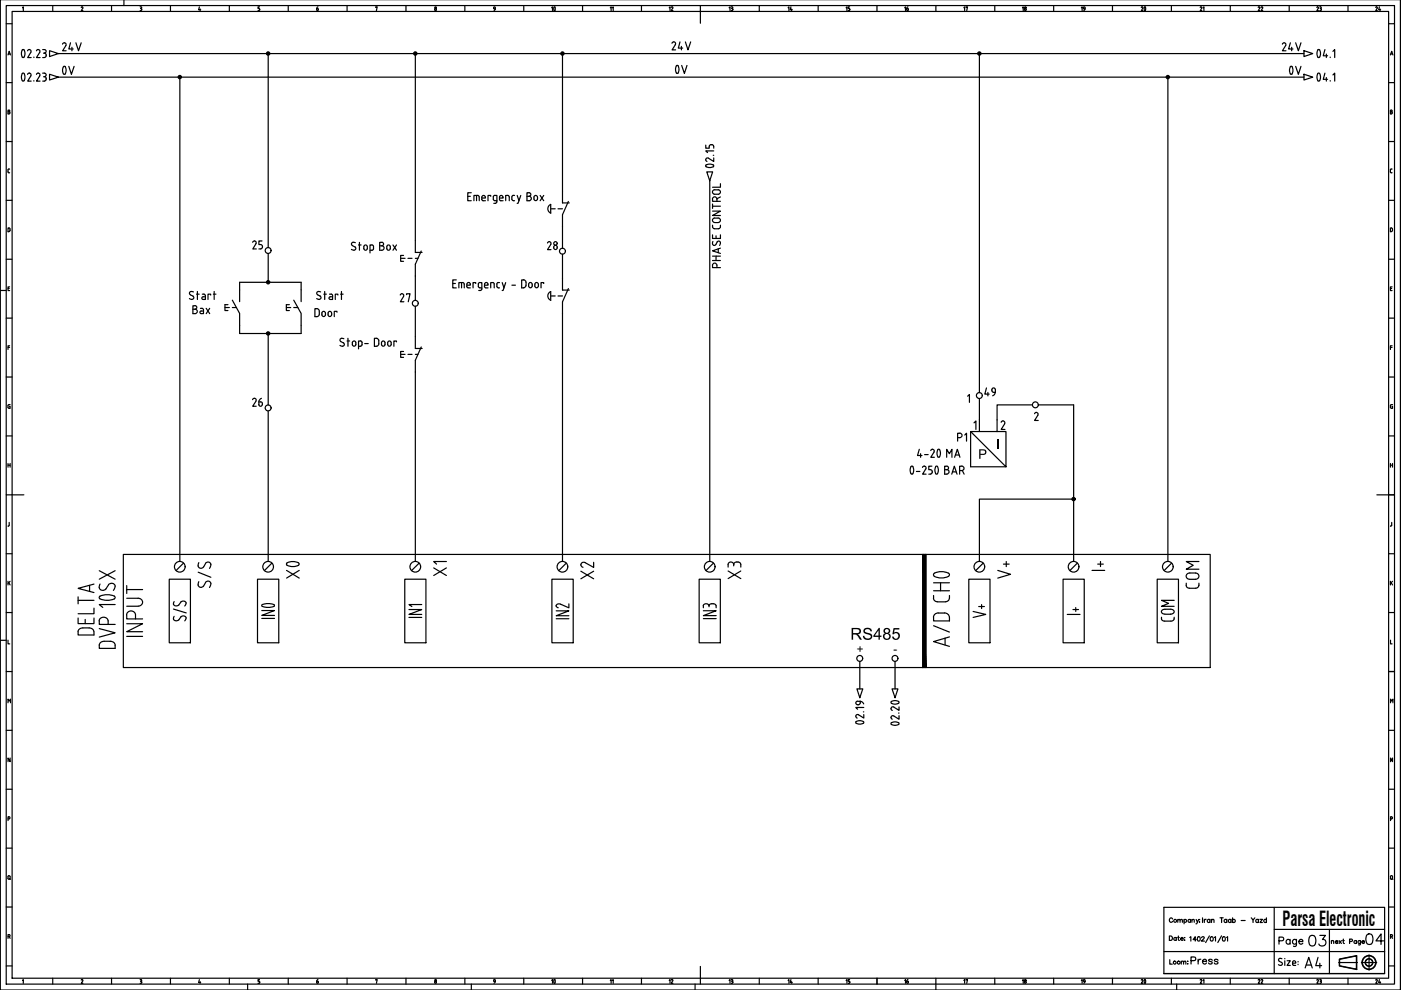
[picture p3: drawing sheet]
<svg xmlns="http://www.w3.org/2000/svg" width="297mm" height="210mm" viewBox="0 0 297 210" stroke-linecap="round" stroke-linejoin="round" font-family="sans-serif">
<!-- layer: 035 -->
<g fill="none" stroke="#000" stroke-width=".25">
<path d="M26.3 -.1v1.3M296.9 -.1v210h-296.8v-210M1.3 5h1.2M1.3 17.5h1.2M1.7 11.7l.3-.8 .2 .8M1.8 11.4h.3M2.6 2.4h291.8v205h-291.8zM4.8 1.6l.1-.1v.8M11.2 1.2v1.2M17.2 1.6l.2-.1h.2l-.4 .8h.4M23.7 1.2v1.2M29.7 1.5h.2"/>
<path d="M29.7 2.3h.2M29.8 1.8h.1M29.9 1.5l.1 .1-.1 .2 .1 .3-.1 .1M36.1 1.2v1.2M42.3 1.5l-.2 .6h.5M42.4 1.9v.4M48.6 1.2v1.2M54.7 2.3h.2M54.9 1.8l.2 .2-.2 .2M55 1.5h-.3v.3h.2M61.1 1.2v1.2M73.6 1.2v1.2"/>
<path d="M79.6 1.6l.4-.1-.2 .8M86.1 1.2v1.2M98.6 1.2v1.2M111 1.2v1.2M123.5 1.2v1.2M136 1.2v1.2M148.5 1.2v1.2M161 1.2v1.2M173.5 1.2v1.2M185.9 1.2v1.2M198.4 1.2v1.2M210.9 1.2v1.2"/>
<path d="M223.4 1.2v1.2M235.9 1.2v1.2M248.4 1.2v1.2M260.8 1.2v1.2M273.3 1.2v1.2M285.8 1.2v1.2M294.4 5h1.3M294.4 17.5h1.3M294.8 11.7l.3-.8 .2 .8M294.9 11.4h.3M1.3 30h1.2M1.7 36.4l.2 .2"/>
<path d="M1.9 35.8l-.2 .2v.4M1.9 36.6h.1M1.9 35.8h.1M294.4 30h1.3M294.8 36.4l.4 .2M294.8 36v.4M294.8 23.7h.2M295 23.3l.2 .2-.2 .2 .2 .2-.2 .2M295 23.4h-.2v.7h.2M295.2 35.8l-.4 .2M1.3 42.5h1.2M1.3 55h1.2"/>
<path d="M1.9 48.3l.2 .3v.4l-.2 .1M1.9 48.3h-.2v.8h.2M294.4 42.5h1.3M294.4 55h1.3M295 49.1l.1-.1 .1-.4-.2-.3h-.2v.8h.2M.1 61.6h1.2M1.3 67.5h1.3M1.3 79.9h1.3M1.7 61.2h.3M1.7 73.7h.3M2 60.8h-.3v.8h.3M2 73.3h-.3v.8"/>
<path d="M294.4 67.5h1.3M294.4 79.9h1.3M294.8 61.2h.3M294.8 73.7h.4M295.2 60.8h-.4v.8h.4M295.2 73.3h-.4v.8M1.3 92.4h1.3M294.4 92.4h1.3M294.8 98.3v.8M294.8 98.6h.4M295.1 86.1h.1v.5h-.2M295.2 85.8h-.3l-.1 .2v.3l.2 .3"/>
<path d="M295.2 98.3v.8M1.3 104.9h1.3M1.3 117.4h1.3M1.7 111.5h.1M2 110.8v.6l-.2 .1M294.4 104.9h1.3M294.4 117.4h1.3M295 111.4l-.2 .1M295.1 110.8v.6M.1 135.8h1.2M1.3 129.9h1.3M1.7 135.7v.8h.4"/>
<path d="M294.4 129.9h1.3M294.8 123.2v.8M294.8 135.7v.8h.4M295 123.5l.2 .5M295.2 123.2l-.4 .5M1.3 142.4h1.3M1.3 154.8h1.3M294.4 142.4h1.3M294.4 154.8h1.3M1.3 167.3h1.3M1.3 179.8h1.3M1.7 173.6h.4v-.4h-.4v.8"/>
<path d="M294.4 167.3h1.3M294.4 179.8h1.3M294.8 173.6h.4v-.4h-.4v.8M295.2 160.7v.8l-.4-.8v.8M1.3 192.3h1.3M294.4 192.3h1.3M1.3 204.8h1.3M4.8 207.9l.1-.2v.8M11.2 207.4v1.3M17.2 207.8l.2-.1 .2 .1-.4 .7h.4M23.7 207.4v1.3M29.7 207.7h.2"/>
<path d="M29.7 208.5h.2M29.8 208h.1M29.9 207.7l.1 .2-.1 .1 .1 .3-.1 .2M36.1 207.4v1.3M42.3 207.7l-.2 .6h.5M42.4 208.1v.4M48.6 207.4v1.3M52.5 208.7v1.2M54.7 208.5h.2M54.9 208l.2 .2-.2 .3M55 207.7h-.3v.3h.2M61.1 207.4v1.3"/>
<path d="M73.6 207.4v1.3M79.6 207.8l.4-.1-.2 .8M86.1 207.4v1.3M98.6 207.4v1.3M99.9 208.7v1.2M111 207.4v1.3M123.5 207.4v1.3M136 207.4v1.3M147.4 208.7v1.2M148.5 207.4v1.3M161 207.4v1.3M173.5 207.4v1.3"/>
<path d="M185.9 207.4v1.3M198.4 207.4v2.5M210.9 207.4v1.3M223.4 207.4v1.3M235.9 207.4v1.3M248.4 207.4v1.3M249.5 208.7v1.2M260.8 207.4v1.3M273.3 207.4v1.3M285.8 207.4v1.3M294.4 204.8h1.3"/>
<circle cx="92.3" cy="2" r=".2"/>
<circle cx="92.3" cy="1.6" r=".18"/>
<circle cx="92.3" cy="208.3" r=".21"/>
<circle cx="92.3" cy="207.9" r=".18"/>
</g>
<!-- layer: 07 -->
<path d="M1.3 1.2h294.4v207.5h-294.4zM148.5 2.4v2.5M2.6 104.9h2.5M291.9 104.9h2.5M148.5 204.9v2.5" fill="none" stroke="#000" stroke-width=".25"/>
<!-- layer: SYMS -->
<g fill="none" stroke="#000" stroke-width=".25">
<path d="M149.8 36.4h1.3l-.6 1.9zM84.9 54.8h1M85.6 54.2h-.7v1.2h.7M86.5 54.8h.9M88.1 51v2.5h1.4M88.1 54.8h.5M89.3 53.2l-1.2 2.8v2.5M116.5 43.5l.3-.2v1.9a1.01 1.01 0 0 1-.3-1.7zM116.8 44.3h.9M118.3 44.3h1M119.3 40.5v2.5h1.4M119.3 59v2.5h1.4"/>
<path d="M120.5 42.7l-1.2 2.8v2.5M47.7 65.2h.9M48.3 64.6h-.6v1.2h.6M49.3 63.6l1.5 2.9v2.5M49.3 65.2h.8M50.8 61.5v2.5M60.7 65.2h.9M61.3 64.6h-.6v1.2h.6M62.3 63.6l1.5 2.9v2.5M62.3 65.2h.8M63.8 61.5v2.5M84.9 75.1h1"/>
<path d="M85.6 74.5h-.7v1.3h.7M86.5 75.1h.9M88.1 71.4v2.5h1.4M88.1 75.1h.5M89.3 73.6l-1.2 2.8v2.5M116.5 62l.3-.2v1.9a1.01 1.01 0 0 1-.3-1.7zM116.8 62.8h.9M118.3 62.8h1M120.5 61.2l-1.2 2.8v2.5M205.8 91.5h7.5v7.5zM205.8 91.5v7.5h7.5M207.7 89v2.5"/>
<path d="M211.4 89v2.5M26.1 117.6h169.6v23.9h-169.6zM38.9 119.4l-1.6 1.6M88.9 119.4l-1.6 1.6M120.1 119.4l-1.6 1.6M151.3 119.4l-1.6 1.6M195.7 117.6h60.9v23.9h-60.9zM196.3 117.6v23.9M208.5 119.4l-1.6 1.6M228.4 119.4l-1.6 1.6M248.4 119.4l-1.6 1.6M35.9 122.8h4.5v13.5h-4.5z"/>
<path d="M54.6 122.8h4.5v13.5h-4.5zM85.8 122.8h4.5v13.5h-4.5zM117 122.8h4.5v13.5h-4.5zM148.2 122.8h4.5v13.5h-4.5zM205.4 122.8h4.5v13.5h-4.5zM225.4 122.8h4.5v13.5h-4.5zM245.3 122.8h4.6v13.5h-4.6zM181.7 146.1h1.2l-.6 1.8z"/>
<circle cx="38.1" cy="16.3" r=".35"/>
<circle cx="38.1" cy="16.3" r=".12"/>
<circle cx="38.1" cy="16.3" r=".22"/>
<circle cx="56.9" cy="11.3" r=".35"/>
<circle cx="56.9" cy="11.3" r=".12"/>
<circle cx="56.9" cy="11.3" r=".22"/>
<circle cx="88" cy="11.3" r=".35"/>
<circle cx="88" cy="11.3" r=".12"/>
<circle cx="88" cy="11.3" r=".22"/>
<circle cx="119.2" cy="11.3" r=".35"/>
<circle cx="119.2" cy="11.3" r=".12"/>
<circle cx="119.2" cy="11.3" r=".22"/>
<circle cx="207.6" cy="11.3" r=".35"/>
<circle cx="207.6" cy="11.3" r=".12"/>
<circle cx="207.6" cy="11.3" r=".22"/>
<circle cx="247.6" cy="16.3" r=".35"/>
<circle cx="247.6" cy="16.3" r=".12"/>
<circle cx="247.6" cy="16.3" r=".22"/>
<circle cx="56.9" cy="59.8" r=".35"/>
<circle cx="56.9" cy="59.8" r=".12"/>
<circle cx="56.9" cy="59.8" r=".22"/>
<circle cx="56.9" cy="70.7" r=".35"/>
<circle cx="56.9" cy="70.7" r=".12"/>
<circle cx="56.9" cy="70.7" r=".22"/>
<circle cx="219.5" cy="85.8" r=".62"/>
<circle cx="227.6" cy="105.8" r=".35"/>
<circle cx="227.6" cy="105.8" r=".12"/>
<circle cx="227.6" cy="105.8" r=".22"/>
<circle cx="38.1" cy="120.2" r="1.13"/>
<circle cx="56.9" cy="120.2" r="1.13"/>
<circle cx="88" cy="120.2" r="1.13"/>
<circle cx="119.2" cy="120.2" r="1.13"/>
<circle cx="150.5" cy="120.2" r="1.13"/>
<circle cx="182.3" cy="139.6" r=".62"/>
<circle cx="189.8" cy="139.6" r=".62"/>
<circle cx="207.6" cy="120.2" r="1.13"/>
<circle cx="227.6" cy="120.2" r="1.13"/>
<circle cx="247.6" cy="120.2" r="1.13"/>
</g>
<!-- layer: MISC -->
<path d="M21 136.8v.7h3.4M21 133.3l3.4 .9-3.4 .9M21 131.6v.8h3.4M21 121l3.4 1.8M21.2 127l1.5 .3 1.5-.3M21.2 126.4l1.5-.3 1.5 .3M23 124l.3-.3a.78 .78 0 0 1 1.1 .6M23.4 136a.94 .94 0 0 1 1 .8M24.4 128.2h-3.4l.8 .6M24.4 121l-3.4 1.8" fill="none" stroke="#000" stroke-width=".25"/>
<!-- layer: TAGS -->
<g fill="none" stroke="#000" stroke-width=".25">
<path d="M74.7 52.1l.6 .3M75.2 52.3a.42 .42 0 0 1 .1 .7 .42 .42 0 0 1-.6 0l-.2-.1M75.3 51.5a.44 .44 0 0 0-.6-.1 .44 .44 0 0 0 0 .7M76 51.9h.6M76.2 51.4v1.7M77.2 52.1a.37 .37 0 0 1 .4-.2 .37 .37 0 0 1 .3 .4v.4a.37 .37 0 0 1-.4 .4 .37 .37 0 0 1-.4-.4zM78.5 53.1l.6-.2 .1-.6-.2-.3-.5-.1v1.7M80.5 52.1h.5M81 51.4a.37 .37 0 0 1 .3 .3 .37 .37 0 0 1-.3 .4 .48 .48 0 0 1 .4 .5 .48 .48 0 0 1-.4 .5M81 51.4h-.5v1.7h.5M82.1 52.1a.37 .37 0 0 1 .4-.2 .37 .37 0 0 1 .2 .4v.4a.37 .37 0 0 1-.3 .4 .37 .37 0 0 1-.4-.4zM83.3 51.9l.8 1.2"/>
<path d="M84.1 51.9l-.8 1.2M96.7 59.3h-.7v1.7h.7M97.9 59.9v1.1M98.1 59.9l.3 .2v.9M98.1 59.9h-.8v1.1M99.2 41.6h.5M99.9 40.9h-.7v1.7h.7M101 41.4v1.2M101.3 41.4l.2 .2 .1 1M101.3 41.4h-.8v1.2M102.9 41.8a.37 .37 0 0 0-.4-.4 .37 .37 0 0 0-.3 .4l.1 .7 .6 .1M102.9 41.8v.2h-.7"/>
<path d="M104 41.6v-.2h-.5v1.2M104.6 42.2l.3 .3M104.9 41.4l-.3 .2v.6M104.9 41.4h.5v1.4M104.9 42.6h.5M105.3 42.8l-.1 .3h-.5M105.7 59.9l-.4 .3M105.7 59.9h.2M105.9 42h.8l-.1-.2a.37 .37 0 0 0-.3-.4 .37 .37 0 0 0-.4 .4v.6l.3 .2M106.2 42.6h.5M106.5 59.9l.4 1.1M107.2 59.9l-.5 1.7h-.2"/>
<path d="M107.6 41.4l.3 .2 .1 1M107.6 41.4h-.4v1.2M108.5 42.2a.43 .43 0 0 0 .6 .4M108.9 41.4l-.3 .2-.1 .6M108.9 41.4h.2M109.7 41.4l.3 1.2M110.4 41.4l-.6 1.7h-.1M111 59.3l.4 .3 .1 .9M111 59.3h-.4v1.7h.4M111.7 41.6h.5M112.2 40.9a.37 .37 0 0 1 .4 .3 .37 .37 0 0 1-.4 .4 .48 .48 0 0 1 .5 .5 .48 .48 0 0 1-.5 .5M112.2 40.9h-.5v1.7h.5"/>
<path d="M113.3 41.6a.37 .37 0 0 1 .4-.1 .37 .37 0 0 1 .2 .3v.4a.37 .37 0 0 1-.3 .3 .37 .37 0 0 1-.4-.3zM114.5 41.4l.8 1.2M115.3 41.4l-.8 1.2M41 61.9a.45 .45 0 0 0-.6-.1 .45 .45 0 0 0 0 .7M41.9 61.8v1.7M45.4 61.8v1.7M67.4 62.5l.5 .3M67.9 62.8l.1 .4-.3 .3M68 61.9a.44 .44 0 0 0-.7 0 .44 .44 0 0 0 .1 .6M68.7 62.4h.5M68.8 61.8v1.7M69.9 62.4h.3"/>
<path d="M70.2 62.3l.3 .4M70.5 62.7v.8h-.5M71.6 62.6v-.2h-.5v1.1M72.2 62.4h.6M72.3 72.4l.5 .3a.42 .42 0 0 1 .1 .6 .42 .42 0 0 1-.6 0l-.2-.1M72.4 61.8v1.7M72.9 71.8a.44 .44 0 0 0-.6 0 .44 .44 0 0 0 0 .6M73.6 72.3h.5M73.8 71.7v1.7M74.8 72.5a.37 .37 0 0 1 .4-.2 .37 .37 0 0 1 .2 .4v.3a.37 .37 0 0 1-.3 .4 .37 .37 0 0 1-.4-.4zM76 73.4l.7-.2 .1-.6-.2-.3h-.6v1.7M77.3 72.8h.8"/>
<path d="M79.8 71.7l.4 .3 .1 .9M79.8 71.7h-.4v1.7h.4M80.3 72.9l-.2 .4-.3 .1M80.9 72.5a.37 .37 0 0 1 .5-.2 .37 .37 0 0 1 .2 .4v.3a.37 .37 0 0 1-.3 .4 .37 .37 0 0 1-.4-.4zM82.2 72.5a.37 .37 0 0 1 .5-.2 .37 .37 0 0 1 .2 .4v.3a.37 .37 0 0 1-.3 .4 .37 .37 0 0 1-.4-.4zM84.1 72.5v-.2h-.6v1.1M96 60.1h.5M99 60.5h.7a.39 .39 0 0 0-.2-.6 .39 .39 0 0 0-.5 .4v.6l.2 .1M99.3 61h.4M100.9 60.1v-.2h-.6v1.1M101.7 61l-.2-.1v-.8l.7-.2-.1 1.5-.6 .2M101.8 61h.4"/>
<path d="M102.7 60.5h.8a.39 .39 0 0 0-.3-.6 .39 .39 0 0 0-.5 .4v.6l.3 .1M103 61h.5M104 61v-1.1l.7 .2 .1 .9M105.3 60.7l.4 .3M105.4 60.2v.5M105.7 61h.2M108.5 60.5h.8M111.5 60.5l-.2 .4-.3 .1M112.1 60.1a.37 .37 0 0 1 .5-.2 .37 .37 0 0 1 .2 .4v.3a.37 .37 0 0 1-.3 .4 .37 .37 0 0 1-.4-.3zM114.1 60.3a.37 .37 0 0 0-.3-.4 .37 .37 0 0 0-.4 .4v.4a.37 .37 0 0 0 .4 .3 .37 .37 0 0 0 .3-.4M114.2 60.3v.4M115.3 60.1v-.2h-.6v1.1"/>
<path d="M86.7 129.2h2.7l-2.7 1.1h2.7M86.7 130.9h2.7M89.4 128.2h-2.7l.6 .4M117.9 129.5h2.7l-2.7 1h2.7M117.9 131.2h2.7M120.6 128v.9l-1.8-.8a.49 .49 0 0 0-.7 0 .49 .49 0 0 0 0 .7l.3 .1M149.1 129.5h2.7l-2.7 1h2.7M149.1 131.2h2.7M150.3 128.4a.65 .65 0 0 0-.6-.4 .65 .65 0 0 0-.6 .4v.5M150.3 128.4a.88 .88 0 0 1 1.5 0M150.3 128.4v.2M151.8 128.4v.5"/>
<path d="M197.9 126.3v.5a.83 .83 0 0 0 .9 .8h1.6a.8 .8 0 0 0 .9-.8M197.9 132.7l3.4 1.3M197.9 125.3h3.4M197.9 123.6h3.4M198.1 122.2l1.5 .3 1.5-.3M198.1 121.5l1-.3h1a1.03 1.03 0 0 1 1.2 .7l-.2 .3M198.1 121.5a.38 .38 0 0 0 0 .7M199.4 123.6v1.7M200.4 135.3v1.5M201.3 130.9a.98 .98 0 0 0-1-.9h-1.3a.95 .95 0 0 0-1.1 .9v.7h3.4v-.7M201.3 135l-3.4 1 3.4 1M201.3 126.3v.5"/>
</g>
<g fill="none" stroke="#000" stroke-width=".25">
<path d="M12.4 11.4h264.1M12.4 16.4h264.1M38.1 16.4v102.7M56.9 11.4v41.1M88.1 11.4v39.6M119.3 11.4v29.1M207.7 11.4v71.9M247.6 16.4v102.7M150.5 38.3v80.8M56.9 53.8v6.1M88.1 58.5v5.2M119.3 48v4.7"/>
<path d="M119.3 53.9v5.1M50.8 61.5v-1.6h13v1.6M50.8 69v1.7h13v-1.7M56.9 70.7v15.2M88.1 64.9v6.5M88.1 78.9v40.2M119.3 66.5v52.6M56.9 87.1v32M207.7 84.5v4.5M218.9 85.8h-7.5v3.2M220.1 85.8h7.5v33.3M227.6 105.8h-19.9v13.3"/>
<path d="M182.3 140.2v5.9M189.8 140.2v5.9"/>
</g>
<!-- layer: 0 -->
<g fill="#000">
<path d="M183.2 133.4l.3-.2 .5-.1 .6 .2 .2 .2 .1 .4h-.4l-.2-.4-.3-.1h-.4l-.2 .3 .1 .3 1.1 .3 .3 .3v.5l-.3 .5-1 .1-.6-.5v-.4h.3l.2 .4 .3 .2 .5-.1 .3-.3-.1-.3-1.4-.6zM189.4 133.2h1.3v.3h-1l-.1 .6 .3-.1h.5l.4 .6-.1 .7-.6 .4-.7-.2-.2-.4 .3-.1 .2 .4h.4l.4-.4-.1-.5-.2-.2-1 .2z"/>
<path d="M180.6 133.1l1.7 .2 .2 .3v.4l-.2 .4-.5 .1 1 1.1h-.5l-.5-.8-.4-.3h-.5v1.1h-.3zM180.9 133.4v.8h.9l.4-.2v-.3l-.2-.3z"/>
<path d="M186.3 133.1h.2v1.7h.4v.2h-.4v.6h-.2v-.6h-1.1v-.2zM186.3 133.6l-.8 1.2h.8z"/>
<path d="M187.4 133.4l.3-.2 .5-.1 .5 .4v.5l-.3 .3 .4 .3v.5l-.4 .5h-.7l-.4-.4-.1-.6 .5-.3-.4-.4zM187.6 133.8a.41 .41 0 0 0 .8 0 .41 .41 0 0 0-.8 0zM187.5 134.9a.51 .51 0 0 0 1 0 .51 .51 0 0 0-1 0z"/>
</g>
<!-- layer: XREF -->
<g fill="none" stroke="#000" stroke-width=".25">
<path d="M4.7 17.1h.4M4.7 17.1a1.22 1.22 0 0 1 .2-1.6l.2 .1a1.57 1.57 0 0 1 0 1.5M4.8 10.5h.1a1.13 1.13 0 0 1 0 1.7l-.2-.1a1.51 1.51 0 0 1 .1-1.6zM5.8 10.8l.1-.2a.38 .38 0 0 1 .5 0 .38 .38 0 0 1 .1 .5M6.2 15.5a.37 .37 0 0 1 .3 .6M6.2 15.5l-.4 .3M6.5 11.1l-.6 1.1h.7M6.5 16.1l-.6 1.1h.7M7.2 12.1v.1M7.2 17.1v.1M279.8 10.6a1.58 1.58 0 0 1 0 1.5M279.8 15.6a1.58 1.58 0 0 1 0 1.5"/>
<path d="M280.9 10.5l-.3 1.3h.9M280.9 15.5l-.3 1.3h.9M281.2 11.5v.7M281.2 16.4v.8M282 12.1v.1M282 17.1v.1M282.6 10.9l.4-.4v1.7M282.6 15.9l.4-.4v1.7M149.6 30.8v.6h.8v-.4M149.7 35v.4M149.7 35a1.22 1.22 0 0 1 1.6 .2l-.1 .1a1.58 1.58 0 0 1-1.5 0M150.4 31a.48 .48 0 0 1 .4-.3 .48 .48 0 0 1 .5 .3"/>
<path d="M151.2 32.9h.1M151.3 33.5v.7l-1.1-.7a.38 .38 0 0 0-.5 .2 .38 .38 0 0 0 .2 .5M151.3 32h-1.7l.4 .4M151.3 31v.4M181.5 153.1v-.1a1.22 1.22 0 0 1 1.6 .2 1.18 1.18 0 0 1-1.7 0zM182.4 148.7v.3a.42 .42 0 0 1-.4 .5 .42 .42 0 0 1-.5-.3 .42 .42 0 0 1 .3-.5 1.06 1.06 0 0 1 1.3 .6M183.1 150.9h.1M183.1 151.5v.7l-1.1-.7a.39 .39 0 0 0-.5 .2 .39 .39 0 0 0 .2 .6M183.1 150h-1.7l.4 .4"/>
</g>
<!-- layer: SYMS -->
<path d="M195.7 117.6l.6 23.9v-23.9zM195.7 117.6l.6 23.9h-.6z" fill="#000" stroke="#000" stroke-width=".21"/>
<g fill="#000">
<path d="M211.4 93.2h.3v2h-.3z"/>
<path d="M207.6 95.3h1.2l.3 .4v.4l-.2 .3h-1v.9h-.3zM207.9 95.5v.7h.7l.2-.2-.1-.5z"/>
</g>
<!-- layer: TERMS -->
<path d="M205.2 84l.3-.4v1.7M206.5 89.7l.4-.4v1.8M212.7 89.3a.39 .39 0 0 1 .3 .6M212.7 89.2l-.4 .3M213 89.9l-.7 1.2h.8M219.4 87.7v-.1a.38 .38 0 0 1 .5-.1 .38 .38 0 0 1 .1 .5M220.1 88l-.7 1.1h.7" fill="none" stroke="#000" stroke-width=".25"/>
<!-- layer: DESC -->
<g fill="none" stroke="#000" stroke-width=".25">
<path d="M152.7 38.9v.8h-1.6M151.1 56.3a.48 .48 0 0 1 .4-.5 .48 .48 0 0 1 .5 .5M151.1 42.2a.48 .48 0 0 1 .4-.5 .48 .48 0 0 1 .5 .5M151.1 56.3v.4h1.6M151.1 49.8v.8h1.6v-.8M151.1 47.7v.6l.4 .2 1-.1 .2-.7M151.1 44.8h1.6l-1.6 .9h1.6M151.1 42.2v.5h1.6M151.1 55.2h1.6M151.1 54.3h1.6M151.1 43.3v.9M151.1 43.7h1.6"/>
<path d="M151.1 46.5a1.27 1.27 0 0 1 1.4-.2 .49 .49 0 0 1 .2 .5 .49 .49 0 0 1-.4 .4h-.8a.48 .48 0 0 1-.4-.7zM151.1 40.5a1.27 1.27 0 0 1 1.4-.2 .48 .48 0 0 1 .2 .5 .48 .48 0 0 1-.4 .4h-.8a.48 .48 0 0 1-.4-.7zM151.1 51.2a.45 .45 0 0 0 0 .6 .45 .45 0 0 0 .7 0l.2-.5a.41 .41 0 0 1 .7-.1 .41 .41 0 0 1 0 .7l-.1 .1M151.8 50v.6M151.8 54.3v.9M152 42.2v.5M152 56.3v.4M152.3 52.8v.8M152.7 52.6l-1.6 .6 1.6 .5M152.7 41.8l-.7 .3M193.5 98.9a1.58 1.58 0 0 1 0 1.5M193.5 98.9l-.1-.1a1.13 1.13 0 0 0 0 1.7l.1-.1"/>
<path d="M194.3 100h.7M194.9 95.3l-.4 1.3h1M195.2 96.2v.8M196 98.8l-.4 .3M196 98.8a.37 .37 0 0 1 .3 .6M196 96.4h.8M196.3 99.4l-.7 1.1h.7M197.3 95.5l.1-.1a.38 .38 0 0 1 .5-.1 .38 .38 0 0 1 .1 .5l-.7 1.2h.8M197.6 98.8h-.7v.8h.4a.45 .45 0 0 1 .4 .6M198.5 98.8h.1a1.18 1.18 0 0 1 0 1.7l-.2-.1a1.51 1.51 0 0 1 .1-1.6zM199.2 95.4a1.58 1.58 0 0 1 0 1.4M199.2 95.3l-.2-.1a1.18 1.18 0 0 0 0 1.8l.2-.1"/>
<path d="M200.3 99.6h.4a.37 .37 0 0 0 .4-.4 .37 .37 0 0 0-.4-.4h-.4v1.7h.5M200.7 97v-1.7l.6 .9 .5-.9v1.7M200.7 99.6a.48 .48 0 0 1 .5 .4 .48 .48 0 0 1-.5 .5M202.4 97l.6-1.7 .5 1.7M203.9 98.8a.48 .48 0 0 1 .5 .5 .48 .48 0 0 1-.5 .5h-.4M203.9 98.8h-.4v1.7M204 99.8l.4 .7M196.9 100.5h.4M197.6 100.1l-.3 .4M201.8 100.5l.5-1.7 .6 1.7M201.9 100h.8"/>
</g>
<!-- layer: 0 -->
<g fill="none" stroke="#000" stroke-width=".25">
<path d="M246.8 192.4h46.8v14h-46.8zM247.9 198.5h.3a.49 .49 0 0 1 .4 .4 .49 .49 0 0 1-.4 .5h-.3zM248.6 194.9a.38 .38 0 0 0-.5-.2 .38 .38 0 0 0-.2 .5 .35 .35 0 0 0 .3 .4 .35 .35 0 0 0 .4-.3M249.4 198.9a.3 .3 0 0 0-.4 0 .3 .3 0 0 0 0 .4 .3 .3 0 0 0 .4 0M249.4 198.8v.6M249.7 195.1l.5-.1v.6M249.7 194.9v.7M249.7 198.8h.3M249.8 198.5v.7l.3 .2M250.2 195.1l.4-.1 .1 .6M250.3 199h.6a.32 .32 0 0 0-.5-.1 .32 .32 0 0 0 0 .5 .32 .32 0 0 0 .5-.1M251 195.1a.3 .3 0 0 1 .5-.1 .3 .3 0 0 1 0 .5 .3 .3 0 0 1-.5-.1"/>
<path d="M251 194.9v1M251.2 198.8h.1M251.2 199.3h.1M252.3 198.8l.2-.2v.9M252.4 195.1a.3 .3 0 0 0-.4-.1 .3 .3 0 0 0 0 .5 .3 .3 0 0 0 .4-.1M252.4 194.9v.7M252.7 195.1l.5-.1v.6M252.7 194.9v.7M253.6 194.9l.3 .7 .2-.7M253.6 199.2h-.6l.4-.6v.9M253.9 195.6l-.3 .3M254 198.6a.43 .43 0 0 1 .5 .5 .43 .43 0 0 1-.5 .4l-.1-.4z"/>
<path d="M254.3 194.9h.1M254.3 195.5h.1M254.8 198.8l.2-.2 .3 .2-.6 .7h.7M255 194.6v1M255.3 194.9v.7M255.7 194.9l-.4 .3M256.4 198.4l-.8 1.4M256.5 195.1a.32 .32 0 0 0-.4-.1 .32 .32 0 0 0 0 .5 .32 .32 0 0 0 .4-.1M256.5 194.9v.7M256.7 198.6a.43 .43 0 0 1 .5 .5 .43 .43 0 0 1-.5 .4l-.1-.4zM256.9 195.1l.2-.2 .2 .1 .1 .6M256.9 194.9v.7"/>
<path d="M257.5 198.8l.2-.2v.9M258.7 194.6h.6M259 198.4l-.8 1.4M259 194.6v1M259.3 198.6a.43 .43 0 0 1 .5 .5 .43 .43 0 0 1-.5 .4l-.1-.4zM260.1 198.8l.2-.2v.9M260.1 195.1a.32 .32 0 0 0-.5-.1 .32 .32 0 0 0 0 .5 .32 .32 0 0 0 .5-.1M260.1 194.9v.7M261 195.1a.32 .32 0 0 0-.5-.1 .32 .32 0 0 0 0 .5 .32 .32 0 0 0 .5-.1M261 194.9v.7M261.3 195.1a.32 .32 0 0 1 .5-.1 .32 .32 0 0 1 0 .5 .32 .32 0 0 1-.5-.1M261.3 194.6v1"/>
<path d="M263.2 195.2h.8M265.3 194.6l.4 .5 .4-.5M265.7 195.1v.5M266.8 195.1a.32 .32 0 0 0-.5-.1 .32 .32 0 0 0 0 .5 .32 .32 0 0 0 .5-.1M266.8 194.9v.7M267.1 194.9h.6l-.6 .7h.6M268.5 195.1a.32 .32 0 0 0-.5-.1 .32 .32 0 0 0 0 .5 .32 .32 0 0 0 .5-.1M268.5 194.6v1M270.2 192.4v14M270.2 197.1h23.4M283.9 199.4l.5 .6M284.4 199.4l-.5 .6"/>
<path d="M284.7 199.4h.3M284.8 199.1v.8l.2 .1M286.1 199.6h.6v-.4l-.6-.1v.9M246.8 201.8h46.8M246.8 206.4h46.8M248 203.5v.9h.5M271.1 204.5l.4 .2M271.3 203.8l.6 .5-.1 .3-.2 .1M271.4 203.2l-.3 .2 .1 .4M272.4 203.7v1M272.9 203.7h.7l-.7 1h.7M283.8 204.1h4"/>
<path d="M284 203.3l3.7-.7v3l-3.7-.8zM284 203.4l3.6-.7v2.8l-3.6-.7zM288.6 204.1h3.3M290.3 202.5v3.2"/>
<circle cx="249.1" cy="195.2" r=".31"/>
<circle cx="249.1" cy="204.1" r=".31"/>
<circle cx="249.9" cy="204.1" r=".31"/>
<circle cx="290.3" cy="204.1" r="1.49"/>
<circle cx="290.3" cy="204.1" r="1.41"/>
<circle cx="290.3" cy="204.1" r=".81"/>
<circle cx="290.3" cy="204.1" r=".75"/>
</g>
<g font-size="8.4">
<text x="65.6" y="125.2" transform="rotate(-90 65.6 125.2)">X0</text>
<text x="47.3" y="127.4" transform="rotate(-90 47.3 127.4)">S/S</text>
</g>
<text font-size="7.5" x="41.6" y="134.4" transform="rotate(-90 41.6 134.4)">S/S</text>
<g font-size="7.1">
<text x="21.2" y="136.2" transform="rotate(-90 21.2 136.2)">DELTA</text>
<text x="60" y="133.3" transform="rotate(-90 60 133.3)">IN0</text>
</g>
<g font-size="6.6">
<text x="9.9" y="17.6">0V</text>
<text x="140.1" y="17.6">0V</text>
<text x="270.2" y="17.6">0V</text>
<text x="31.4" y="136.2" transform="rotate(-90 31.4 136.2)">INPUT</text>
<text x="192.6" y="157.3" transform="rotate(-90 192.6 157.3)">02.20</text>
</g>
<g font-size="6.2">
<text x="91" y="123.1">X1</text>
<text x="158.4" y="123.8" transform="rotate(-90 158.4 123.8)">X3</text>
<text x="215.5" y="123.8" transform="rotate(-90 215.5 123.8)">V+</text>
<text x="255.4" y="125.9" transform="rotate(-90 255.4 125.9)">COM</text>
<text x="210.3" y="132.3" transform="rotate(-90 210.3 132.3)">V+</text>
</g>
<g font-size="5.7">
<text x="127" y="123.8" transform="rotate(-90 127 123.8)">X2</text>
<text x="250.1" y="133" transform="rotate(-90 250.1 133)">COM</text>
</g>
<g font-size="5.3">
<text x="276.6" y="201.8">03</text>
<text x="288.6" y="201.4">04</text>
<text x="275.9" y="206.4">A4</text>
</g>
<g font-size="4.9">
<text x="12.3" y="12">24V</text>
<text x="270.9" y="12">24V</text>
<text x="52.6" y="54">25</text>
<text x="115" y="54.3">28</text>
<text x="84" y="65.3">27</text>
<text x="39.9" y="67.7">Bax</text>
<text x="65.6" y="68.4">Door</text>
<text x="52.6" y="87.5">26</text>
<text x="202.1" y="94.9">P1</text>
<text x="230.7" y="122.1">I+</text>
<text x="270.2" y="201.8">Page</text>
</g>
<g font-size="4.4">
<text x="115.4" y="3.9">10</text>
<text x="240.6" y="3.9">20</text>
<text x="141.5" y="11.6">24V</text>
<text x="207.8" y="85">49</text>
<text x="225.4" y="131.6">I+</text>
<text x="115.4" y="209.9">10</text>
<text x="240.6" y="209.9">20</text>
<text x="251.5" y="205.7">Press</text>
</g>
<text font-size="4.3" x="271.9" y="196.3">Parsa Electronic</text>
<g font-size="3.5">
<text x="66.3" y="3.5">6</text>
<text x="103.4" y="3.5">9</text>
<text x="128.4" y="3.5">11</text>
<text x="141.1" y="3.5">12</text>
<text x="153.8" y="3.5">13</text>
<text x="166.2" y="3.5">14</text>
<text x="181.3" y="3.5" transform="rotate(-90 181.3 3.5)">15</text>
<text x="190.9" y="3.5">16</text>
<text x="206.4" y="3.5" transform="rotate(-90 206.4 3.5)">17</text>
<text x="215.9" y="3.5">18</text>
<text x="228.2" y="3.5">19</text>
<text x="256.5" y="3.5" transform="rotate(-90 256.5 3.5)">21</text>
<text x="268.8" y="3.5" transform="rotate(-90 268.8 3.5)">22</text>
<text x="278.3" y="3.5">23</text>
<text x="290.7" y="3.5">24</text>
<text x=".7" y="25.4">B</text>
<text x=".7" y="87.8">G</text>
<text x=".7" y="100.2">H</text>
<text x=".7" y="125.2">K</text>
<text x=".7" y="150.3">M</text>
<text x="293.9" y="150.3">M</text>
<text x=".7" y="162.6">N</text>
<text x=".7" y="187.7">Q</text>
<text x="293.9" y="187.7">Q</text>
<text x=".7" y="200">R</text>
<text x="66.3" y="209.5">6</text>
<text x="103.4" y="209.5">9</text>
<text x="128.4" y="209.5">11</text>
<text x="141.1" y="209.5">12</text>
<text x="153.8" y="209.5">13</text>
<text x="166.2" y="209.5">14</text>
<text x="181.3" y="209.5" transform="rotate(-90 181.3 209.5)">15</text>
<text x="190.9" y="209.5">16</text>
<text x="206.4" y="209.5" transform="rotate(-90 206.4 209.5)">17</text>
<text x="215.9" y="209.5">18</text>
<text x="228.2" y="209.5">19</text>
<text x="256.5" y="209.5" transform="rotate(-90 256.5 209.5)">21</text>
<text x="268.8" y="209.5" transform="rotate(-90 268.8 209.5)">22</text>
<text x="278.3" y="209.5">23</text>
<text x="290.7" y="209.5">24</text>
</g>
<g font-size="2.4">
<text x="181.7" y="138.4">+</text>
<text x="189.4" y="138.5">-</text>
</g>
</svg>
